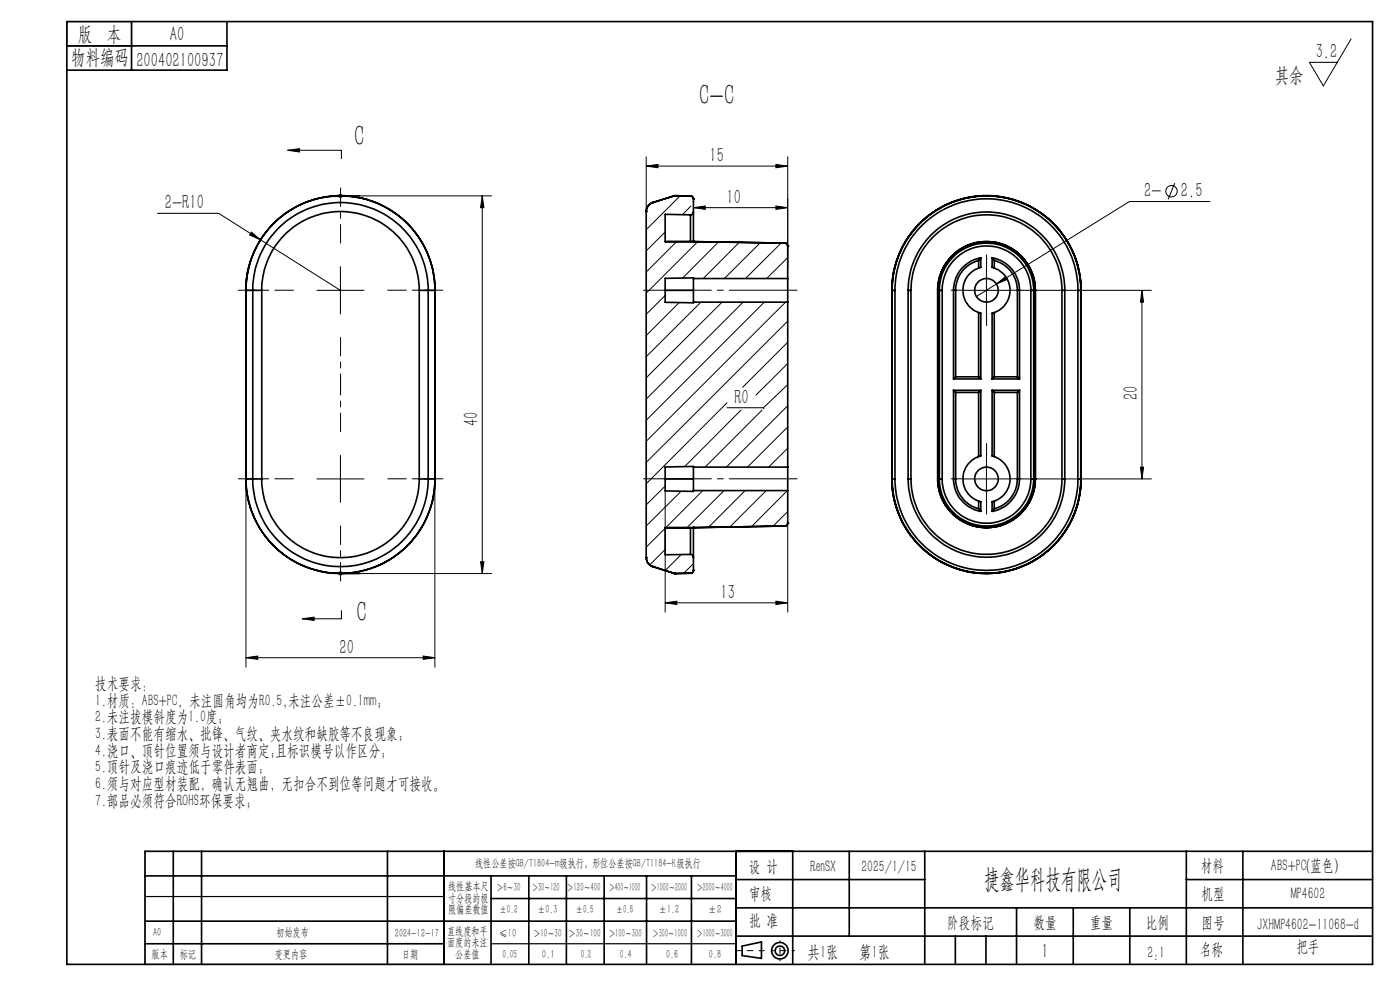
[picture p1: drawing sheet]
<svg xmlns="http://www.w3.org/2000/svg" width="297mm" height="210mm" viewBox="0 0 297 210" stroke-linecap="round" stroke-linejoin="round" font-family="sans-serif">
<g fill="none" stroke="#000" stroke-width=".21">
<path d="M286.6 8.2l-5.9 10-2.9-5h5.9M61 31.9l2.5-.4v.7zM61 31.9h11.4v1.7M137.1 35.2l2.5-.3v.7zM137.1 33.3v11.6M137.1 35.2h30M164.6 34.9l2.5 .3-2.5 .4zM167.1 33.3v23.4M249.2 38.8l-1.4 3.5M33.4 45.3h13l25.8 16.3M53.3 49.2l1.9 1.7-2.2-1.1zM56.4 49.2a19.4 19.4 0 0 0-3.2 6"/>
<path d="M71.7 41.5h1M71.9 41.2l.7 .7M72.2 41.1v.9M72.2 56.6v10M72.6 41.2l-.7 .7M76.3 41.5h28M102.3 41.5l.4 2.6h-.7zM102.3 41.5v80.2M141.1 49.2l-4 4M143.5 51.3l-6.4 6.4M144.3 41.5l-7.2 7.2M146.6 43.7l-1.8 1.8"/>
<path d="M147.1 44.1l2.5-.4v.7zM147.1 45v1.1M147.1 44.1h20M148 51.3l-10.9 10.9M152.4 51.3l-7.6 7.7M156.8 51.4l-7.6 7.7M161.3 51.5l-7.6 7.6M164.6 43.7l2.5 .4-2.5 .3zM165.7 51.6l-7.5 7.5M167.1 54.6l-4.5 4.5M209.3 56.6v10M256.6 42.7h-17l-28.2 17.5"/>
<path d="M67.2 61.6h10M141.1 62.7l-4 4M144.1 64.2l-7 7M148.7 64.1l-11.6 11.6M153.2 64.1l-16.1 16M157.7 64.1l-20.6 20.6M162.1 64.1l-25 25M166.7 64.1l-29.6 29.5M167.1 68.1l-30 30M167.1 72.6l-9.5 9.6M167.1 77.1l-6.7 6.7M204.3 61.6h10"/>
<path d="M211.4 60.2l1.9-1.5 .4 .6zM211.4 60.2l-4.2 2.7M216.8 61.6h27.5M242.3 61.6v40M242.3 61.6l.3 2.5h-.7zM72.2 96.6v10M154.2 85.4l-17.1 17.2M157.2 87l-12 12M161.7 87l-12.1 12.1M162.1 86.6l-.1 .1M167.1 86.1l-13 13M167.1 90.5l-8.5 8.6"/>
<path d="M167.1 95.1l-4 4M167.1 81.6l-5.1 4.9h-7.8M209.3 96.6v10M241.9 99.1h.7l-.3 2.5zM52.2 101.6v39.9M67.2 101.6h10M92.3 101.6v39.9M102 119.2h.7l-.4 2.5zM141.1 104.1v25.7M141.1 103.1l-4 4M141.1 112.1l-4 4M141.1 116.5l-3.3 3.3"/>
<path d="M144.5 104.2l-7.4 7.4M144.5 117.6l-3.4 3.4M147.1 119.5l-2.1 2.1M149.1 104.1l-7.8 7.8M153.6 104.1l-7.9 7.8M158.1 104.1l-7.8 7.8M162.6 104.1l-7.8 7.7M167 104.1l-7.6 7.6M167.1 108.5l-3.1 3.1M167.1 111v18.8M204.3 101.6h10M216.8 101.6h27.5"/>
<path d="M52.2 139.5l2.5-.3v.7zM52.2 139.5h40.1M64.1 131.3l2.5-.4v.7zM71.7 121.6h1M71.9 121.3l.7 .7M72.2 121.1v1M72.4 129.5v1.8h-8.3M72.6 121.3l-.7 .7M76.2 121.7h28.1M89.8 139.2l2.5 .3-2.5 .4zM141.1 127.9l2.5-.4v.7zM141.1 127.9h26"/>
<path d="M164.6 127.5l2.5 .4-2.5 .3z"/>
<circle cx="248.5" cy="40.6" r="1.21"/>
</g>
<g fill="none" stroke="#000" stroke-width=".35">
<path d="M14.2 4.6h277v200h-277zM14.2 9.7h34M27.9 4.6v10.3M48.2 4.6v10.3h-34M53.2 55.2a18.8 18.8 0 0 0-1 5.1M72.2 41.5h4.1M137.1 44.9h.1M137.1 44.9v73.4M138.5 43a2.03 2.03 0 0 0-1.4 1.9M138.5 43a2.07 2.07 0 0 0-1.4 1.9M138.5 43h.1M143 41.5h.1"/>
<path d="M143 41.5l-4.5 1.5M143.2 41.5h-.2M143.2 41.5h.1M143.2 41.5l3.3 .1M146.5 45.6v5.7M146.5 45.6l-5.4-.1v5.8h6M146.5 41.6a.6 .6 0 0 1 .6 .6M146.5 41.6l.5 .3 .1 .3M146.5 41.6h.1M147.1 51.3h.1M147.1 45l-.2 .4-.4 .2M147.1 59.1v5"/>
<path d="M147.1 45v6.3M147.1 42.2h.1M147.1 51.3l19.4 .3M147.1 42.2v2.8M147.1 59.1v-.2l-6 .1v5.1l6 .1v-.1M147.1 59.1h20M166.5 51.6a.6 .6 0 0 1 .6 .6M166.5 51.6l.5 .2 .1 .4M166.5 51.6h.1M167.1 59.1v5M167.1 52.2h.1M167.1 52.2v6.9"/>
<path d="M207.6 55.2a6.5 6.5 0 0 0-4.9 6.4M207.6 55.2v1.7M208.1 54.7v2a5 5 0 0 0-3.8 4.9 5 5 0 0 0 3.8 4.8v14M208.1 54.7a7 7 0 0 0-5.8 6.9M208.1 54.7l-.5 .5M210.5 54.7a7 7 0 0 1 5.8 6.9M210.5 54.7v2a5 5 0 0 1 3.8 4.9 5 5 0 0 1-3.8 4.8v14M210.5 54.7l.4 .5M210.9 55.2a6.6 6.6 0 0 1 4.9 6.4M210.9 55.2v1.7M52.2 61.6a20.1 20.1 0 0 1 20-20.1 20.1 20.1 0 0 1 20.1 20.1M52.2 61.6a20 20 0 0 1 20-20.1 20 20 0 0 1 20.1 20.1v40a20 20 0 0 1-20.1 20 20 20 0 0 1-20-20"/>
<path d="M52.2 61.6h.1M52.2 61.6v40M52.2 61.6h1.4M53.6 61.6h1.9M53.6 61.6a18.6 18.6 0 0 1 18.6-18.6 18.6 18.6 0 0 1 18.6 18.6M53.6 61.6v40M55.5 61.6a16.7 16.7 0 0 1 16.7-16.7 16.7 16.7 0 0 1 16.7 16.7M55.5 61.6v40M88.9 61.6h1.9M88.9 61.6v40M90.8 61.6v40M90.8 61.6h1.5"/>
<path d="M92.3 61.6v40M141.1 61.6h6M147.1 64.1h20M167.1 64.1v35M189.2 61.6a20.1 20.1 0 0 1 20.1-20.1 20.1 20.1 0 0 1 20 20.1M189.2 61.6h.1M189.2 61.6v40M189.3 61.6a20 20 0 0 1 20-20 20 20 0 0 1 20 20M189.3 61.6h.6M189.3 61.6v40M189.9 61.6a19.4 19.4 0 0 1 19.4-19.4 19.4 19.4 0 0 1 19.4 19.4M189.9 61.6v40"/>
<path d="M192.7 61.6a16.6 16.6 0 0 1 16.6-16.6 16.6 16.6 0 0 1 16.6 16.6M192.7 61.6h.6M192.7 61.6v40M193.3 61.6a16 16 0 0 1 16-16 16 16 0 0 1 16 16M193.3 61.6v40M198.9 61.6a10.4 10.4 0 0 1 10.4-10.4 10.4 10.4 0 0 1 10.3 10.4M198.9 61.6h.1M198.9 61.6h.4M198.9 61.6v40M199.3 61.6a10 10 0 0 1 10-10 10 10 0 0 1 10 10M199.3 61.6h.6M199.3 61.6v40"/>
<path d="M199.9 61.6a9.4 9.4 0 0 1 9.4-9.4 9.4 9.4 0 0 1 9.4 9.4M199.9 61.6v40M202.3 61.6h.4M202.3 61.6v18.8M202.7 61.6v18.3M202.7 79.9l-.4 .5M202.7 79.9h4.9M207.6 79.9l.5 .5M207.6 66.3v13.6M210.9 79.9h4.9M210.9 79.9l-.4 .5M210.9 66.3v13.6"/>
<path d="M215.8 61.6h.5M215.8 79.9l.5 .5M215.8 61.6v18.3M216.3 61.6v18.8M218.7 61.6h.6M218.7 61.6v40M219.3 61.6h.3M219.3 61.6v40M219.6 61.6h.1M219.6 61.6v40M225.3 61.6h.6M225.3 61.6v40"/>
<path d="M225.9 61.6v40M228.7 61.6h.6M228.7 61.6v40M229.3 61.6h.1M229.3 61.6v40M147.1 99.1v5M147.1 99.1v-.2l-6 .2v5l6 .1v-.1M147.1 99.1h20M167.1 99.1v5M202.3 80.4h5.8M202.3 82.8h5.8M202.3 82.8v18.8"/>
<path d="M202.3 82.8l.4 .4M202.7 83.2v18.4M202.7 83.2h4.9M207.6 83.2v13.7M208.1 82.8v13.9a5 5 0 0 0-3.8 4.9 5 5 0 0 0 3.8 4.8v2.1M208.1 82.8l-.5 .4M210.5 82.8v13.9a5 5 0 0 1 3.8 4.9 5 5 0 0 1-3.8 4.8v2.1M210.5 80.4h5.8M210.5 82.8h5.8M210.5 82.8l.4 .4M210.9 83.2h4.9M210.9 83.2v13.7"/>
<path d="M215.8 83.2v18.4M216.3 82.8v18.8M216.3 82.8l-.5 .4M52.2 101.6a20.1 20.1 0 0 0 20 20.1 20.1 20.1 0 0 0 20.1-20.1M52.2 101.6h.1M52.2 101.6h1.4M53.6 101.6a18.6 18.6 0 0 0 18.6 18.6 18.6 18.6 0 0 0 18.6-18.6M53.6 101.6h1.9M55.5 101.6a16.7 16.7 0 0 0 16.7 16.7 16.7 16.7 0 0 0 16.7-16.7M88.9 101.6h1.9M90.8 101.6h1.5M137.1 118.3a1.95 1.95 0 0 0 1.4 1.9"/>
<path d="M137.1 118.3h.1M141.1 101.6h6M146.5 117.6l.4 .2 .2 .4M146.5 111.9v5.7M147.1 111.9h.1M147.1 111.9v6.3M147.1 111.9h-6v5.8l5.4-.1M147.1 118.2v2.8M147.1 104.1h20M166.5 111.6h.1M166.5 111.6l-19.4 .3M167.1 111a.6 .6 0 0 1-.6 .6"/>
<path d="M167.1 111l-.2 .4-.4 .2M167.1 111h.1M167.1 104.1v6.9M189.2 101.6a20.1 20.1 0 0 0 20.1 20.1 20.1 20.1 0 0 0 20-20.1M189.2 101.6h.1M189.3 101.6h.6M189.3 101.6a20 20 0 0 0 20 20 20 20 0 0 0 20-20M189.9 101.6a19.4 19.4 0 0 0 19.4 19.4 19.4 19.4 0 0 0 19.4-19.4M192.7 101.6a16.6 16.6 0 0 0 16.6 16.6 16.6 16.6 0 0 0 16.6-16.6M192.7 101.6h.6M193.3 101.6a16 16 0 0 0 16 16 16 16 0 0 0 16-16M198.9 101.6a10.4 10.4 0 0 0 10.4 10.3 10.4 10.4 0 0 0 10.3-10.3"/>
<path d="M198.9 101.6h.1M198.9 101.6h.4M199.3 101.6a10 10 0 0 0 10 10 10 10 0 0 0 10-10M199.3 101.6h.6M199.9 101.6a9.4 9.4 0 0 0 9.4 9.4 9.4 9.4 0 0 0 9.4-9.4M202.3 101.6a7 7 0 0 0 5.8 6.9M202.3 101.6h.4M202.7 101.6a6.6 6.6 0 0 0 4.9 6.3M207.6 107.9l.5 .6M207.6 106.3v1.6M210.9 107.9l-.4 .6M210.9 106.3v1.6"/>
<path d="M215.8 101.6a6.5 6.5 0 0 1-4.9 6.3M215.8 101.6h.5M216.3 101.6a7.1 7.1 0 0 1-5.8 6.9M218.7 101.6h.6M219.3 101.6h.3M219.6 101.6h.1M225.3 101.6h.6M228.7 101.6h.6M229.3 101.6h.1M72.2 121.7h4M138.5 120.2h.1M138.5 120.2l4.5 1.4"/>
<path d="M143 121.6l.2 .1M143 121.6h.1M143.2 121.7h.1M146.5 121.6h.1M146.5 121.6l-3.3 .1M147.1 121a.6 .6 0 0 1-.6 .6M147.1 121l-.2 .4-.4 .2M147.1 121h.1M30.8 195.4h125.4M30.8 185.8h125.4M36.8 180.6v24M42.8 180.6v24"/>
<path d="M82.2 180.6v24M94.2 180.6v24M104.2 185.8v18.8M104.2 190.6h52M112.2 185.8v18.8M120.2 185.8v18.8M128.2 185.8v18.8M137.2 185.8v18.8M146.7 185.8v18.8M156.2 180.6v24M156.2 186.6h40M156.2 198.6h135"/>
<path d="M156.2 192.6h135M168.2 180.6v24M180.2 180.6v18M196.2 180.6v24M202.7 198.6v6M209.2 198.6v6M215.7 192.6v12M227.7 192.6v12M239.7 192.6v12M251.7 186.6h39.5M251.7 180.6v24M263.7 180.6v24"/>
<path d="M291.2 180.6h-260.4v24M30.8 200.2h63.4M157.4 200.7l4.1-.9v3.5l-4.1-.6z"/>
<circle cx="209.3" cy="61.6" r="2.49"/>
<circle cx="209.3" cy="101.6" r="2.49"/>
<circle cx="165.5" cy="201.7" r="1.74"/>
<circle cx="165.5" cy="201.7" r="1"/>
</g>
<path d="M209.3 56.6v-2.5M204.3 61.6h-2.5M209.3 66.6v2.5M214.3 61.6h2.5M209.3 96.6v-2.5M204.3 101.6h-2.5M209.3 106.6v2.5M214.3 101.6h2.5" fill="none" stroke="#000" stroke-width=".21" stroke-dasharray="15.2 1.3 1.3 1.3"/>
<path d="M136.5 61.6h32.6M136.5 101.6h32.6" fill="none" stroke="#000" stroke-width=".21" stroke-dasharray="15.2 1.3 1.3 1.3" stroke-dashoffset=".8"/>
<path d="M72.2 51.6v-11.7M62.2 61.6h-11.7M72.2 71.6v11.7M82.2 61.6h11.8M72.2 91.6v-11.7M62.2 101.6h-11.7M72.2 111.6v11.7M82.2 101.6h11.8" fill="none" stroke="#000" stroke-width=".21" stroke-dasharray="15.2 1.3 1.3 1.3" stroke-dashoffset="11.3"/>
<path d="M162.1 201.7h-6" fill="none" stroke="#000" stroke-width=".21" stroke-dasharray="15.2 1.3 1.3 1.3" stroke-dashoffset="14.1"/>
<path d="M168.5 201.7h-4.8" fill="none" stroke="#000" stroke-width=".21" stroke-dasharray="15.2 1.3 1.3 1.3" stroke-dashoffset="14.7"/>
<path d="M165.5 199.6v4.2" fill="none" stroke="#000" stroke-width=".21" stroke-dasharray="15.2 1.3 1.3 1.3" stroke-dashoffset="15"/>
<path d="M14.2 4.6h13.7v5.1h-13.7zM30.8 190.2h63.4M30.8 204.6h63.4M104.2 200.2h52" fill="none" stroke="#000" stroke-width=".25"/>
<g fill="#000">
<path d="M53.3 49.2l1.9 1.7-2.2-1.1z"/>
<path d="M61 31.9l2.5-.4v.7zM64.1 131.3l2.5-.4v.7z"/>
<path d="M102.3 41.5l.4 2.6h-.7zM102 119.2h.7l-.4 2.5z"/>
<path d="M147.1 44.1l2.5-.4v.7zM164.6 43.7l2.5 .4-2.5 .3zM141.1 127.9l2.5-.4v.7zM164.6 127.5l2.5 .4-2.5 .3z"/>
<path d="M211.4 60.2l2.3-.9-.4-.6zM137.1 35.2l2.5-.3v.7zM164.6 34.9l2.5 .3-2.5 .4z"/>
<path d="M242.3 61.6l.3 2.5h-.7zM241.9 99.1h.7l-.3 2.5z"/>
<path d="M52.2 139.5l2.5-.3v.7zM89.8 139.2l2.5 .3-2.5 .4z"/>
</g>
<g font-size="6.3">
<text x="148.3" y="22.2">C-C</text>
<text x="75.1" y="31.1">C</text>
<text x="75.6" y="131.9">C</text>
</g>
<text font-size="5.6" x="208.8" y="188.3">捷鑫华科技有限公司</text>
<g font-size="4.4">
<text x="16.5" y="8.6">版 本</text>
<text x="36.1" y="8.6">A0</text>
<text x="15.1" y="13.7">物料编码</text>
<text x="28.9" y="14.2">200402100937</text>
<text x="270.5" y="17.3">其余</text>
<text x="279.1" y="12.3">3.2</text>
<text x="150.5" y="34.4">15</text>
<text x="242.7" y="41.9">2-</text>
<text x="250.5" y="41.9">2.5</text>
<text x="35" y="44.4">2-R10</text>
<text x="154.1" y="43.2">10</text>
<text x="155.8" y="85.6">R0</text>
<text x="241.4" y="84.9" transform="rotate(-90 241.4 84.9)">20</text>
<text x="101.4" y="90.4" transform="rotate(-90 101.4 90.4)">40</text>
<text x="152.9" y="127">13</text>
<text x="72" y="138.6">20</text>
<text x="221" y="203.2">1</text>
</g>
<g font-size="3.8">
<text x="171.3" y="203.2">共1张</text>
<text x="182.3" y="203.2">第1张</text>
</g>
<g font-size="3.5">
<text x="20.2" y="146.2">技术要求:</text>
<text x="20.2" y="149.7">1.材质：ABS+PC，未注圆角均为R0.5,未注公差±0.1mm；</text>
<text x="20.2" y="153.2">2.未注拔模斜度为1.0度；</text>
<text x="20.2" y="156.8">3.表面不能有缩水、批锋、气纹、夹水纹和缺胶等不良现象；</text>
<text x="20.2" y="160.3">4.浇口、顶针位置须与设计者商定;且标识模号以作区分；</text>
<text x="20.2" y="163.8">5.顶针及浇口痕迹低于零件表面;</text>
<text x="20.2" y="167.3">6.须与对应型材装配，确认无翘曲，无扣合不到位等问题才可接收。</text>
<text x="20.2" y="170.9">7.部品必须符合ROHS环保要求；</text>
<text x="158.9" y="184.9">设 计</text>
<text x="171.9" y="184.9">RenSX</text>
<text x="182.7" y="184.9">2025/1/15</text>
<text x="254.7" y="184.7">材料</text>
<text x="269.6" y="184.7">ABS+PC(蓝色）</text>
<text x="158.9" y="190.8">审核</text>
<text x="254.9" y="190.7">机型</text>
<text x="273.8" y="190.8">MP4602</text>
<text x="158.9" y="196.5">批 准</text>
<text x="200.9" y="196.9">阶段标记</text>
<text x="219.3" y="196.9">数量</text>
<text x="231.2" y="196.9">重量</text>
<text x="243.1" y="196.9">比例</text>
<text x="254.9" y="196.9">图号</text>
<text x="266.7" y="197.3">JXHMP4602-11068-d</text>
<text x="243.4" y="203.2">2:1</text>
<text x="254.5" y="202.5">名称</text>
<text x="275" y="201.8">把手</text>
</g>
<g font-size="2.5">
<text x="100.8" y="184">线性公差按GB/T1804-m级执行；形位公差按GB/T1184-K级执行</text>
<text x="95.1" y="188.8">线性基本尺</text>
<text x="95.1" y="191.3">寸分段的极</text>
<text x="105.3" y="189.1">＞6～30</text>
<text x="112.9" y="189.1">＞30～120</text>
<text x="120.2" y="188.9">＞120～400</text>
<text x="129.2" y="188.9">＞400～1000</text>
<text x="138.1" y="189.1">＞1000～2000</text>
<text x="147.8" y="189.1">＞2000～4000</text>
<text x="95.1" y="193.8">限偏差数值</text>
<text x="105.9" y="193.8">±0.2</text>
<text x="114.1" y="193.8">±0.3</text>
<text x="122.2" y="193.8">±0.5</text>
<text x="130.7" y="193.8">±0.8</text>
<text x="139.8" y="193.8">±1.2</text>
<text x="150.2" y="193.8">±2</text>
<text x="32.2" y="203.2">版本</text>
<text x="32.5" y="198.4">A0</text>
<text x="38.1" y="203.2">标记</text>
<text x="58.3" y="203.2">变更内容</text>
<text x="58.6" y="198.4">初始发布</text>
<text x="83.8" y="198.7">2024-12-17</text>
<text x="85.3" y="203.2">日期</text>
<text x="94.8" y="198.3">直线度和平</text>
<text x="94.8" y="200.7">面度的未注</text>
<text x="96.6" y="203.2">公差值</text>
<text x="105.9" y="198.7">≤10</text>
<text x="106.6" y="203.2">0.05</text>
<text x="113.2" y="198.7">＞10～30</text>
<text x="115" y="203.2">0.1</text>
<text x="120.6" y="198.7">＞30～100</text>
<text x="123.2" y="203.2">0.2</text>
<text x="129.1" y="198.7">＞100～300</text>
<text x="131.5" y="203.2">0.4</text>
<text x="138.4" y="198.7">＞300～1000</text>
<text x="141.3" y="203.2">0.6</text>
<text x="147.8" y="198.7">＞1000～3000</text>
<text x="150.4" y="203.2">0.8</text>
</g>
</svg>
